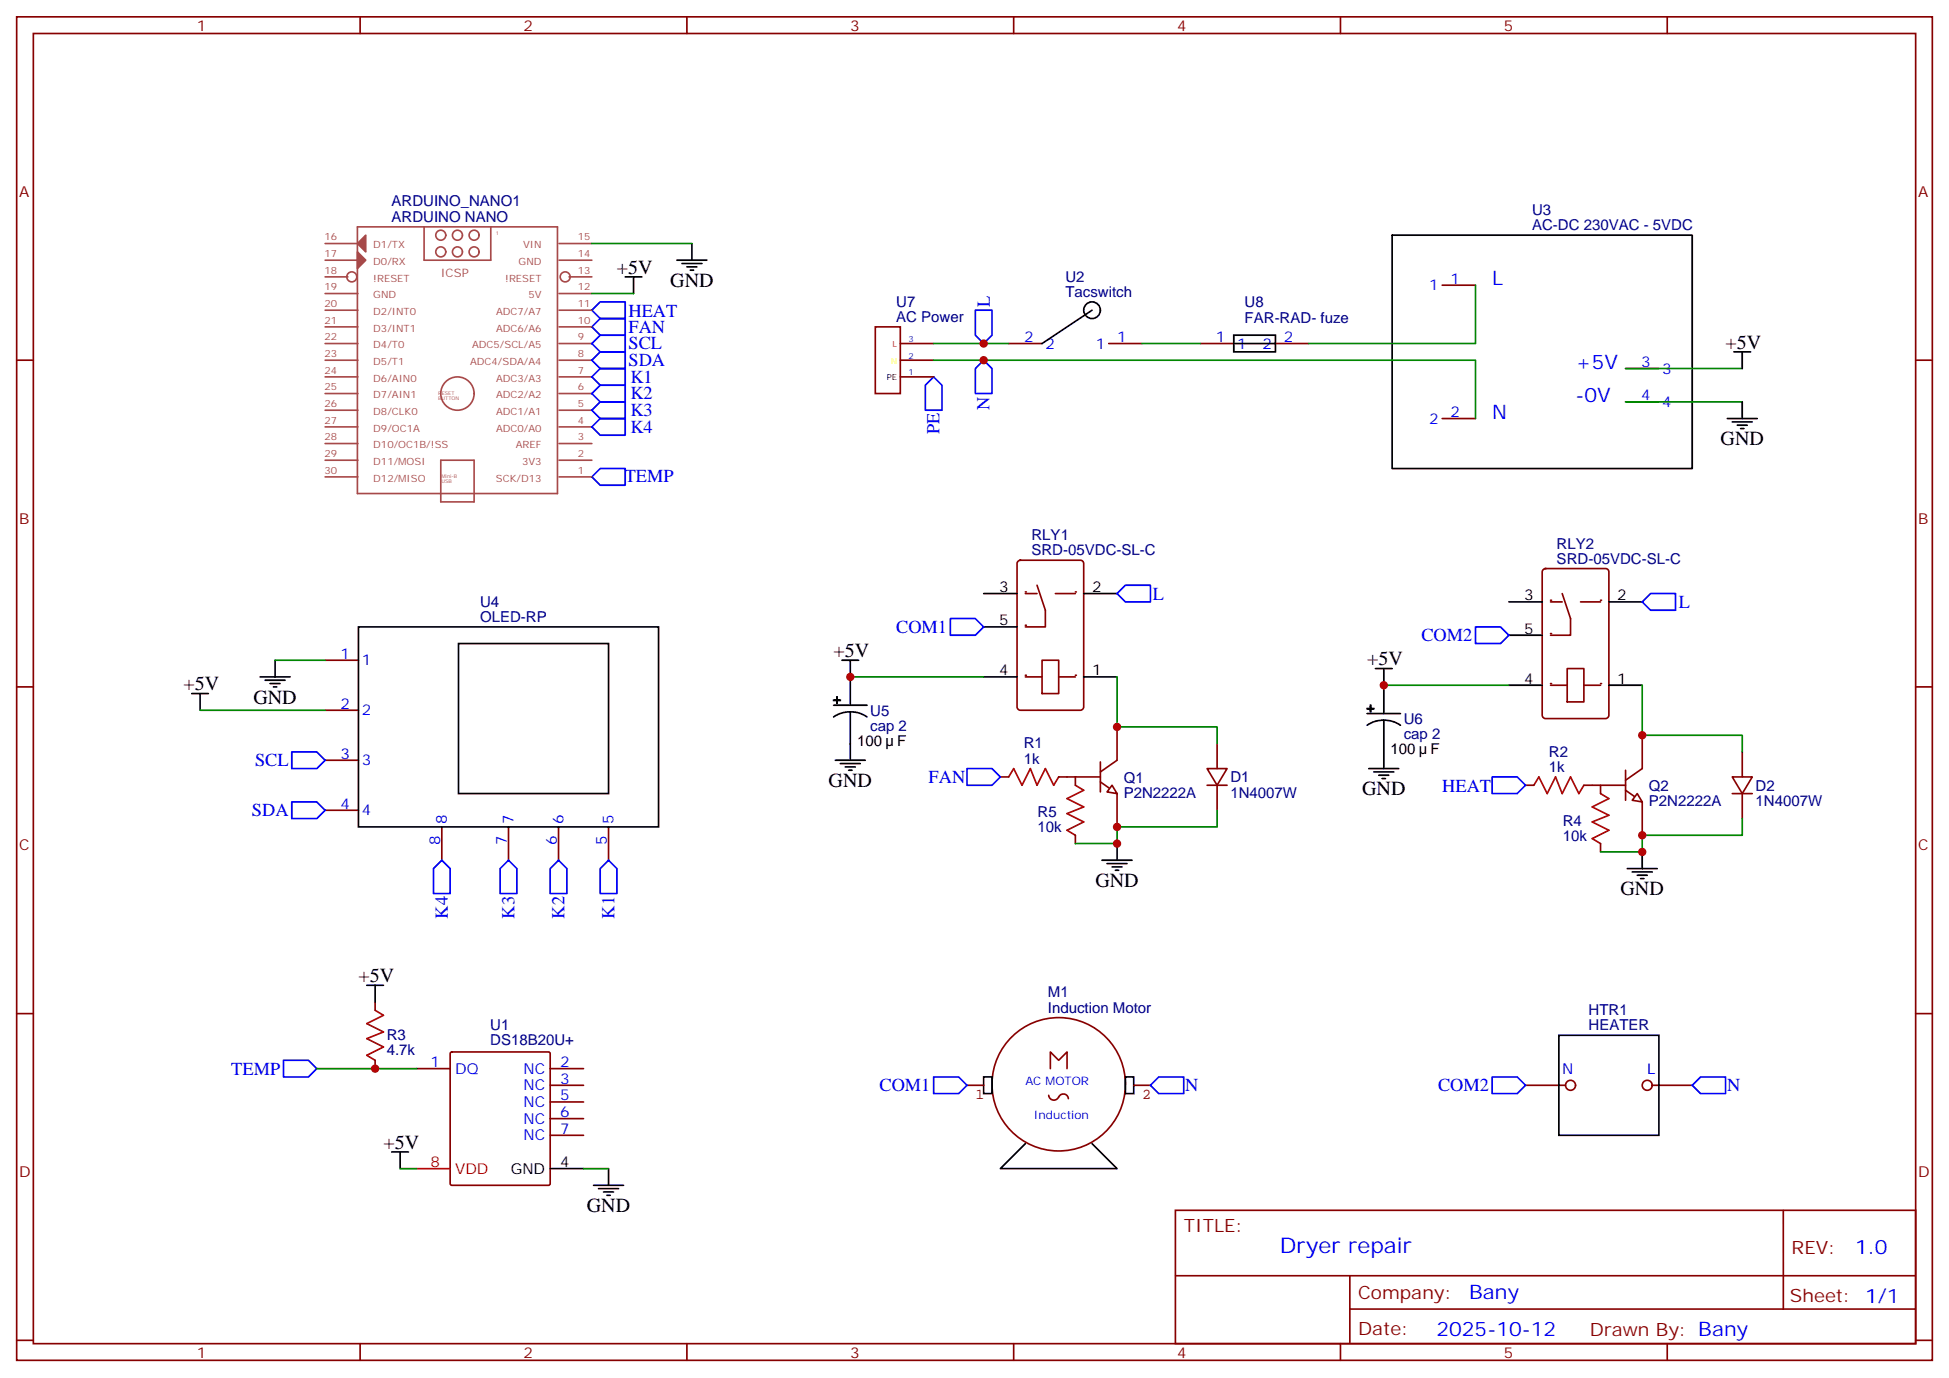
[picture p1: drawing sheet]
<svg xmlns="http://www.w3.org/2000/svg" width="412mm" height="292mm" viewBox="0 0 412 292" stroke-linecap="round" stroke-linejoin="round" font-family="sans-serif">
<g fill="none" stroke="#870000" stroke-width=".35">
<path d="M3.5 3.6h405.4v284.3h-405.4zM7.1 7.1h398.2v277.3h-398.2zM76.2 3.6v3.5M145.3 3.6v3.5M214.5 3.6v3.5M283.6 3.6v3.5M352.8 3.6v3.5M3.5 76.2h3.6M405.3 76.2h3.6M3.5 145.4h3.6M257.5 157.4v5.3M405.3 145.4h3.6"/>
<path d="M211.7 164.4h1.7M224 164.4h1.8M232.8 165.5l3.6 2.5M232.8 161.3v6.3M236.4 160.9l-3.6 2.5M255.4 162.7h4.2l-2.1 3.5zM255.4 166.2h4.2M257.5 166.2v5.3M322.8 166.2h1.8M335.1 166.2h1.8M3.5 214.5h3.6M405.3 214.5h3.6"/>
<path d="M88.2 226.2h7M95.3 222.8l.3-.2h20.5l.3 .2v27.7l-.2 .3-20.6 .1-.3-.2zM116.4 226.2h7.1M116.4 229.7h7.1M116.4 233.2h7.1M116.4 236.7h7.1M116.4 240.3h7.1M248.7 256.2h156.6v28.2h-156.6zM377.3 256.2v20.9M248.7 270h156.5M285.6 277.1h119.6M285.6 270v14.1"/>
<path d="M3.5 283.7h3.6M76.2 284.4v3.5M145.3 284.4v3.5M214.5 284.4v3.5M283.6 284.4v3.5M352.8 284.4v3.5M405.3 283.7h3.6"/>
</g>
<path d="M344.3 183.8h6.4M345.4 184.5h4.2M346.4 185.2h2.1M347.1 185.9h.7M347.5 180.3v3.5M116.4 247.3h7.1" fill="none" stroke="#000" stroke-width=".35"/>
<path d="M213.4 164.4l1.1-1.7 1.8 3.5 1.7-3.5 1.4 3.5 1.8-3.5 1.8 3.5 1-1.8M324.6 166.2l1-1.8 1.8 3.6 1.7-3.6 1.5 3.6 1.7-3.6 1.8 3.6 1-1.8" fill="none" stroke="#a10000" stroke-width=".35"/>
<path d="M88.2 247.3h7" fill="none" stroke="#f00" stroke-width=".35"/>
<path d="M235.3 166.2l1.1 1.8-2.2-.4z" fill="#fff" stroke="#870000" stroke-width=".35"/>
<path d="M236.4 153.8v7.1M225.8 164.4h7M236.4 168v7M344 167.3l3.5 2.4M344 163v6.4M347.5 162.7l-3.5 2.4" fill="none" stroke="#870000" stroke-width=".35"/>
<path d="M346.4 168l1.1 1.7-2.1-.3z" fill="#fff" stroke="#870000" stroke-width=".35"/>
<path d="M215.4 118.8l.5-.2h12.7a.71 .71 0 0 1 .7 .7v30.3a.76 .76 0 0 1-.7 .7h-12.7a.76 .76 0 0 1-.7-.7v-30.3zM220.5 139.7h3.5v7.1h-3.5zM217 143.3h3.5M224 143.3h3.5M347.5 155.6v7.1M336.9 166.2h7.1M347.5 169.7v7.1" fill="none" stroke="#870000" stroke-width=".35"/>
<path d="M208.1 125.6h7.1M208.1 132.7h7.1M229.3 125.6h7.1M208.1 143.3h7.1M229.3 143.3h7.1" fill="none" stroke="#000" stroke-width=".35"/>
<g fill="#870000">
<circle cx="217" cy="142.9" r=".18"/>
<circle cx="227.5" cy="142.9" r=".18"/>
</g>
<path d="M217 125.6h2.4M219.4 123.9l1.8 5.3v3.5h-4.2M223.3 125.6h4.2" fill="none" stroke="#870000" stroke-width=".35"/>
<g fill="#870000">
<circle cx="227.5" cy="125.3" r=".18"/>
<circle cx="217" cy="132.3" r=".18"/>
<circle cx="217" cy="125.3" r=".18"/>
</g>
<path d="M326.6 120.5l.4-.2h12.7a.71 .71 0 0 1 .7 .7v30.4a.76 .76 0 0 1-.7 .7h-12.7a.76 .76 0 0 1-.7-.7v-30.4zM328.1 145h3.5M331.6 141.5h3.5v7.1h-3.5zM335.1 145h3.6" fill="none" stroke="#870000" stroke-width=".35"/>
<path d="M319.3 127.4h7M319.3 134.4h7M340.4 127.4h7.1M319.3 145h7M340.4 145h7.1" fill="none" stroke="#000" stroke-width=".35"/>
<g fill="#870000">
<circle cx="328.1" cy="144.7" r=".18"/>
<circle cx="338.7" cy="144.7" r=".18"/>
</g>
<path d="M328.1 127.4h2.5M330.6 125.6l1.7 5.3v3.5h-4.2M334.4 127.4h4.3" fill="none" stroke="#870000" stroke-width=".35"/>
<g fill="#870000">
<circle cx="338.7" cy="127" r=".18"/>
<circle cx="328.1" cy="134.1" r=".18"/>
<circle cx="328.1" cy="127" r=".18"/>
</g>
<g fill="none" stroke="#870000" stroke-width=".35">
<path d="M305.2 60.4h7M344 78h7M305.2 88.6h7M344 85.1h7M68.8 139.7h7M68.8 150.3h7M368.7 159.1v5.3M68.8 160.9h7M68.8 171.5h7M93.5 175v7.1M107.6 175v7.1M118.2 175v7.1"/>
<path d="M128.8 175v7.1M227.5 164.4v1.8M227.5 176.8v1.7M338.7 166.2v1.8M338.7 178.5v1.8M366.5 164.4h4.3l-2.1 3.6zM366.5 168h4.3M368.7 168v5.2M79.4 212.1v1.7M79.4 224.4v1.8M322.8 229.7h8.5M349.6 229.7h8.5"/>
<circle cx="332.3" cy="229.7" r="1.06"/>
<circle cx="348.5" cy="229.7" r="1.06"/>
</g>
<g fill="none" stroke="#000" stroke-width=".35">
<path d="M132.3 58.6h3.5M134.1 58.6v3.5M143.2 55.1h6.4M144.3 55.8h4.2M145.3 56.5h2.2M146 57.2h.8M146.4 51.5v3.6M294.6 49.8h63.5v49.4h-63.5zM366.9 74.5h3.5M368.7 74.5v3.5M365.5 88.6h6.3M366.5 89.3h4.3"/>
<path d="M367.6 90h2.1M368.3 90.7h.7M368.7 85.1v3.5M58.2 139.7v3.6M75.8 132.7h63.5v42.3h-63.5zM97 136.2h31.8v31.8h-31.8zM178.2 139.7h3.5M179.9 139.7v9.6M40.6 146.8h3.5M42.3 146.8v3.5M55 143.3h6.4M56.1 144h4.2"/>
<path d="M57.1 144.7h2.2M57.9 145.4h.7M176.4 149.3h7M179.9 150.7l1.9 .2 1.6 .8M179.9 150.7l-1.8 .2-1.7 .8M179.9 150.7v6.7M291 141.5h3.6M292.8 141.5v3.5M236.4 178.5v3.6M233.2 182.1h6.3M234.2 182.8h4.3M235.3 183.5h2.1"/>
<path d="M236 184.2h.7M77.6 208.5h3.5M79.4 208.5v3.6M329.8 219.1h21.2v21.2h-21.2zM208.1 227.9h1.8v3.6h-1.8zM238.1 227.9h1.8v3.6h-1.8zM82.9 243.8h3.5M84.7 243.8v3.5M125.6 250.9h6.3M126.6 251.6h4.3M127.7 252.3h2.1M128.4 253h.7"/>
<path d="M128.8 247.3v3.6M217 242l-5.3 5.3h24.7l-5.3-5.3"/>
</g>
<g fill="none" stroke="#008700" stroke-width=".35">
<path d="M125.2 62.1h8.9M344 78h24.7M344 85.1h24.7M58.2 139.7h10.6M42.3 150.3h26.5M179.9 143.3h28.2M236.4 143.3v10.5h21.1v3.6M292.8 145h26.5M347.5 145v10.6h21.2v3.5M257.5 171.5v3.5h-21.1v3.5h-8.9M368.7 173.2v3.6h-21.2v3.5h-8.8M67 226.2h21.2"/>
<path d="M84.7 247.3h3.5M123.5 247.3h5.3"/>
</g>
<g fill="none" stroke="#00f" stroke-width=".35">
<path d="M127 63.9h5.3v3.5h-5.3l-1.8-1.7zM127 67.4h5.3v3.5h-5.3l-1.8-1.7zM127 70.9h5.3v3.6h-5.3l-1.8-1.8zM127 74.5h5.3v3.5h-5.3l-1.8-1.8zM127 78h5.3v3.5h-5.3l-1.8-1.7zM197.6 79.8l1.7 1.7v5.3h-3.5v-5.3zM206.4 65.7h3.5v5.2l-1.8 1.8-1.7-1.8zM208.1 76.2l1.8 1.8v5.3h-3.5v-5.3zM127 99.2h5.3v3.5h-5.3l-1.8-1.8zM127 81.5h5.3v3.6h-5.3l-1.8-1.8zM127 85.1h5.3v3.5h-5.3l-1.8-1.8zM127 88.6h5.3v3.5h-5.3l-1.8-1.8z"/>
<path d="M61.7 159.1h5.3l1.8 1.8-1.8 1.8h-5.3zM61.7 169.7h5.3l1.8 1.8-1.8 1.7h-5.3zM204.6 162.7h5.3l1.8 1.7-1.8 1.8h-5.3zM315.7 164.4h5.3l1.8 1.8-1.8 1.8h-5.3zM93.5 182.1l1.7 1.7v5.3h-3.5v-5.3zM107.6 182.1l1.8 1.7v5.3h-3.6v-5.3zM118.2 182.1l1.7 1.7v5.3h-3.5v-5.3zM127 183.8l1.8-1.7 1.7 1.7v5.3h-3.5zM60 224.4h5.3l1.7 1.8-1.7 1.7h-5.3zM197.6 227.9h5.2l1.8 1.8-1.8 1.8h-5.2zM245.2 227.9h5.3v3.6h-5.3l-1.8-1.8zM315.7 227.9h5.3l1.8 1.8-1.8 1.8h-5.3z"/>
<path d="M359.8 227.9h5.3v3.6h-5.3l-1.7-1.8z"/>
</g>
<g fill="none" stroke="#a64a4a" stroke-width=".35">
<path d="M68.8 55.1h6.9M68.8 58.6h4.8M68.8 51.5h6.9M75.6 48h42.4v56.5h-42.4zM89.7 48v7.1h14.1v-7.1M118.3 55.1h6.9M118.3 51.5h6.9M120.4 58.6h4.8M68.8 62.1h6.9M68.8 79.8h6.9M68.8 76.2h6.9M68.8 72.7h6.9"/>
<path d="M68.8 69.2h6.9M68.8 65.7h6.9M118.3 62.1h6.9M118.3 79.8h6.9M118.3 76.2h6.9M118.3 72.7h6.9M118.3 69.2h6.9M118.3 65.7h6.9M68.8 97.4h6.9M68.8 90.3h6.9M68.8 86.8h6.9M68.8 83.3h6.9"/>
<path d="M68.8 93.9h6.9M93.3 97.4h7v8.8h-7zM118.3 97.4h6.9M118.3 90.3h6.9M118.3 86.8h6.9M118.3 83.3h6.9M118.3 93.9h6.9M68.8 100.9h6.9M118.3 100.9h6.9"/>
<circle cx="74.4" cy="58.6" r="1.06"/>
<circle cx="93.3" cy="49.8" r="1.06"/>
<circle cx="93.3" cy="53.3" r="1.06"/>
<circle cx="96.8" cy="49.8" r="1.06"/>
<circle cx="96.8" cy="53.3" r="1.06"/>
<circle cx="100.3" cy="49.8" r="1.06"/>
<circle cx="100.3" cy="53.3" r="1.06"/>
<circle cx="119.6" cy="58.6" r="1.06"/>
<circle cx="96.8" cy="83.3" r="3.5"/>
</g>
<g fill="#a64a4a" stroke="#a64a4a" stroke-width=".35">
<path d="M77.4 49.8v3.5l-1.8-1.8z"/>
<path d="M75.6 53.3l1.8 1.8-1.8 1.7z"/>
</g>
<path d="M204.6 229.7h3.5M221.9 231.8a1.09 1.09 0 0 0 .9 1 1.09 1.09 0 0 0 1.2-.6 1.08 1.08 0 0 1 1.2-.7 1.08 1.08 0 0 1 .9 1M222.2 226.2v-3.6l1.8 1.8 1.8-1.8v3.6M238.1 229.7a14.1 14.1 0 0 0-20.5-12.8 14.1 14.1 0 0 0-1.8 24.1 14.1 14.1 0 0 0 22.2-9.6l.1-1.5M239.9 229.7h3.5" fill="none" stroke="#850000" stroke-width=".35"/>
<path d="M227.5 166.2l1.8 1.1-3.5 1.7 3.5 1.8-3.5 1.4 3.5 1.8-3.5 1.7 1.7 1.1M338.7 168l1.7 1-3.5 1.8 3.5 1.7-3.5 1.5 3.5 1.7-3.5 1.8 1.8 1M79.4 213.8l1.7 1.1-3.5 1.7 3.5 1.8-3.5 1.4 3.5 1.8-3.5 1.7 1.8 1.1" fill="none" stroke="#a10000" stroke-width=".35"/>
<path d="M176.4 148.2h1.4z" fill="#3b404a" stroke="#000" stroke-width=".35"/>
<path d="M177.1 147.5v1.4z" fill="#000" stroke="#000" stroke-width=".35"/>
<path d="M179.9 157.4v3.5M289.3 151h7M292.8 152.4l1.9 .3 1.6 .8M292.8 152.4l-1.8 .3-1.7 .8M292.8 145v6M292.8 152.4v6.7M176.7 160.9h6.4M177.8 161.6h4.2M178.9 162.3h2.1M179.6 163h.7" fill="none" stroke="#000" stroke-width=".35"/>
<path d="M289.3 150h1.4z" fill="#3b404a" stroke="#000" stroke-width=".35"/>
<path d="M290 149.3v1.4z" fill="#000" stroke="#000" stroke-width=".35"/>
<g fill="none" stroke="#000" stroke-width=".35">
<path d="M231.1 65.7l-10.6 7M261.1 70.9h8.8v3.6h-8.8zM261.1 72.7h8.8M292.8 159.1v3.6M289.6 162.7h6.4M290.7 163.4h4.2M291.7 164.1h2.2M292.5 164.8h.7"/>
<circle cx="231.1" cy="65.7" r="1.76"/>
</g>
<path d="M185.2 69.2h5.3v14.1h-5.3zM190.5 72.7h7.1M190.5 76.2h7.1M190.5 79.8h7.1M213.4 72.7h7.1M234.6 72.7h7.1M254 72.7h7.1M269.9 72.7h7" fill="none" stroke="#870000" stroke-width=".35"/>
<path d="M201.1 130.9h5.3l1.7 1.8-1.7 1.7h-5.3zM238.1 123.9h5.3v3.5h-5.3l-1.7-1.8zM312.2 132.7h5.3l1.8 1.7-1.8 1.8h-5.3zM349.2 125.6h5.3v3.6h-5.3l-1.7-1.8z" fill="none" stroke="#00f" stroke-width=".35"/>
<path d="M125.2 51.5h21.2M197.6 76.2h114.6v12.4M197.6 72.7h15.8M241.7 72.7h12.3M312.2 60.4v12.3h-35.3" fill="none" stroke="#008700" stroke-width=".35"/>
<g fill="#c00">
<circle cx="79.4" cy="226.2" r=".88"/>
<circle cx="347.5" cy="155.6" r=".88"/>
<circle cx="347.5" cy="176.8" r=".88"/>
<circle cx="236.4" cy="153.8" r=".88"/>
<circle cx="236.4" cy="175" r=".88"/>
<circle cx="236.4" cy="178.5" r=".88"/>
<circle cx="347.5" cy="180.3" r=".88"/>
<circle cx="179.9" cy="143.3" r=".88"/>
<circle cx="292.8" cy="145" r=".88"/>
<circle cx="208.1" cy="72.7" r=".88"/>
<circle cx="208.1" cy="76.2" r=".88"/>
</g>
<text font-size="4.6" fill="#00f" x="270.8" y="265.2">Dryer repair</text>
<g font-size="4.2">
<text x="130.5" y="57.9">+5V</text>
<text x="141.8" y="60.7">GND</text>
<text x="365.1" y="73.8">+5V</text>
<text x="364.1" y="94.2">GND</text>
<text x="176.4" y="139">+5V</text>
<text x="289.3" y="140.8">+5V</text>
<text x="38.8" y="146.1">+5V</text>
<text x="53.6" y="148.9">GND</text>
<text x="175.3" y="166.5">GND</text>
<text x="288.2" y="168.3">GND</text>
<text x="231.8" y="187.7">GND</text>
<text x="342.9" y="189.5">GND</text>
<text x="75.8" y="207.8">+5V</text>
<text x="81.1" y="243.1">+5V</text>
<text x="124.2" y="256.5">GND</text>
</g>
<g font-size="4.2" fill="#00f">
<text x="315.7" y="60.4">L</text>
<text x="333.4" y="78">+5V</text>
<text x="315.7" y="88.6">N</text>
<text x="333.4" y="85.1">-0V</text>
<text x="392.5" y="265.4">1.0</text>
<text x="310.9" y="275">Bany</text>
<text x="304" y="282.8">2025-10-12</text>
</g>
<g font-size="3.9" fill="#00f">
<text x="209.5" y="64.9" transform="rotate(-90 209.5 64.9)">L</text>
<text x="133" y="67">HEAT</text>
<text x="133" y="70.5">FAN</text>
<text x="133" y="74">SCL</text>
<text x="133" y="77.5">SDA</text>
<text x="133.4" y="81">K1</text>
<text x="133.4" y="84.5">K2</text>
<text x="133.4" y="88.1">K3</text>
<text x="209.3" y="86.7" transform="rotate(-90 209.3 86.7)">N</text>
<text x="133.4" y="91.6">K4</text>
<text x="198.8" y="91.9" transform="rotate(-90 198.8 91.9)">PE</text>
<text x="132.2" y="102.1">TEMP</text>
<text x="244" y="126.9">L</text>
<text x="355.2" y="128.6">L</text>
<text x="189.6" y="133.9">COM1</text>
<text x="300.8" y="135.7">COM2</text>
<text x="54" y="162.2">SCL</text>
<text x="196.5" y="165.8">FAN</text>
<text x="305.2" y="167.6">HEAT</text>
<text x="53.3" y="172.7">SDA</text>
<text x="94.7" y="194.4" transform="rotate(-90 94.7 194.4)">K4</text>
<text x="108.8" y="194.4" transform="rotate(-90 108.8 194.4)">K3</text>
<text x="119.4" y="194.4" transform="rotate(-90 119.4 194.4)">K2</text>
<text x="130" y="194.4" transform="rotate(-90 130 194.4)">K1</text>
<text x="48.9" y="227.4">TEMP</text>
<text x="186.1" y="230.9">COM1</text>
<text x="250.8" y="231">N</text>
<text x="304.3" y="230.9">COM2</text>
<text x="365.4" y="231">N</text>
</g>
<g font-size="3.9" fill="#800">
<text x="250.5" y="260.7">TITLE:</text>
<text x="379.1" y="265.4">REV:</text>
<text x="287.4" y="274.9">Company:</text>
<text x="378.7" y="275.6">Sheet: 1/1</text>
<text x="287.4" y="282.6">Date:</text>
<text x="336.4" y="282.7">Drawn By: Bany</text>
</g>
<g font-size="3.2" fill="#800">
<text x="41.6" y="6.6">1</text>
<text x="110.8" y="6.6">2</text>
<text x="179.9" y="6.6">3</text>
<text x="249.1" y="6.6">4</text>
<text x="318.2" y="6.6">5</text>
<text x="4.1" y="41.7">A</text>
<text x="405.9" y="41.7">A</text>
<text x="4.1" y="110.8">B</text>
<text x="405.9" y="110.8">B</text>
<text x="4.1" y="180">C</text>
<text x="405.9" y="180">C</text>
<text x="4.1" y="249.1">D</text>
<text x="405.9" y="249.1">D</text>
<text x="41.6" y="287.4">1</text>
<text x="110.8" y="287.4">2</text>
<text x="179.9" y="287.4">3</text>
<text x="249.1" y="287.4">4</text>
<text x="318.2" y="287.4">5</text>
</g>
<g font-size="3.2" fill="#000080">
<text x="82.8" y="47">ARDUINO NANO</text>
<text x="82.8" y="43.6">ARDUINO_NANO1</text>
<text x="324.2" y="45.6">U3</text>
<text x="324.2" y="48.7">AC-DC 230VAC - 5VDC</text>
<text x="225.4" y="59.6">U2</text>
<text x="189.6" y="64.9">U7</text>
<text x="225.4" y="62.8">Tacswitch</text>
<text x="263.4" y="65">U8</text>
<text x="189.6" y="68.1">AC Power</text>
<text x="263.4" y="68.3">FAR-RAD- fuze</text>
<text x="218.3" y="117.5">SRD-05VDC-SL-C</text>
<text x="218.3" y="114.3">RLY1</text>
<text x="329.4" y="119.3">SRD-05VDC-SL-C</text>
<text x="329.4" y="116.1">RLY2</text>
<text x="101.6" y="131.6">OLED-RP</text>
<text x="101.6" y="128.5">U4</text>
<text x="184.1" y="154.7">cap 2</text>
<text x="184.1" y="151.5">U5</text>
<text x="297" y="153.2">U6</text>
<text x="216.6" y="161.6">1k</text>
<text x="216.6" y="158.4">R1</text>
<text x="297" y="156.4">cap 2</text>
<text x="327.7" y="160.2">R2</text>
<text x="237.8" y="165.7">Q1</text>
<text x="260.3" y="165.6">D1</text>
<text x="327.7" y="163.4">1k</text>
<text x="348.9" y="167.4">Q2</text>
<text x="371.5" y="167.3">D2</text>
<text x="219.5" y="173">R5</text>
<text x="237.8" y="168.8">P2N2222A</text>
<text x="260.3" y="168.8">1N4007W</text>
<text x="348.9" y="170.6">P2N2222A</text>
<text x="371.5" y="170.6">1N4007W</text>
<text x="219.5" y="176.1">10k</text>
<text x="330.7" y="177.9">10k</text>
<text x="330.7" y="174.7">R4</text>
<text x="221.7" y="214.3">Induction Motor</text>
<text x="221.7" y="211.1">M1</text>
<text x="336.1" y="214.8">HTR1</text>
<text x="81.8" y="220.2">R3</text>
<text x="103.7" y="221.1">DS18B20U+</text>
<text x="103.7" y="217.9">U1</text>
<text x="336.1" y="218.1">HEATER</text>
<text x="81.8" y="223.3">4.7k</text>
</g>
<g font-size="3.2" fill="#00f">
<text x="302.4" y="61.4">1</text>
<text x="306.9" y="60">1</text>
<text x="216.7" y="72.4">2</text>
<text x="221.2" y="73.8">2</text>
<text x="231.9" y="73.8">1</text>
<text x="236.4" y="72.4">1</text>
<text x="257.3" y="72.4">1</text>
<text x="261.8" y="73.8">1</text>
<text x="267.2" y="73.8">2</text>
<text x="271.6" y="72.4">2</text>
<text x="347.2" y="77.6">3</text>
<text x="351.7" y="79.1">3</text>
<text x="302.4" y="89.6">2</text>
<text x="306.9" y="88.2">2</text>
<text x="347.2" y="84.7">4</text>
<text x="351.7" y="86.1">4</text>
<text x="72.1" y="139.4">1</text>
<text x="76.6" y="140.8">1</text>
<text x="72.1" y="150">2</text>
<text x="76.6" y="151.4">2</text>
<text x="72.1" y="160.5">3</text>
<text x="76.6" y="162">3</text>
<text x="72.1" y="171.1">4</text>
<text x="76.6" y="172.5">4</text>
<text x="93.1" y="178.8" transform="rotate(-90 93.1 178.8)">8</text>
<text x="94.5" y="174.3" transform="rotate(-90 94.5 174.3)">8</text>
<text x="107.2" y="178.8" transform="rotate(-90 107.2 178.8)">7</text>
<text x="108.7" y="174.3" transform="rotate(-90 108.7 174.3)">7</text>
<text x="117.8" y="178.8" transform="rotate(-90 117.8 178.8)">6</text>
<text x="119.2" y="174.3" transform="rotate(-90 119.2 174.3)">6</text>
<text x="128.4" y="178.8" transform="rotate(-90 128.4 178.8)">5</text>
<text x="129.8" y="174.3" transform="rotate(-90 129.8 174.3)">5</text>
<text x="91.1" y="225.8">1</text>
<text x="96.3" y="227.2">DQ</text>
<text x="110.8" y="227.2">NC</text>
<text x="118.5" y="225.8">2</text>
<text x="330.6" y="227.2">N</text>
<text x="348.5" y="227.2">L</text>
<text x="110.8" y="230.8">NC</text>
<text x="118.5" y="229.3">3</text>
<text x="118.5" y="232.9">5</text>
<text x="110.8" y="234.3">NC</text>
<text x="110.8" y="237.8">NC</text>
<text x="118.5" y="236.4">6</text>
<text x="118.5" y="239.9">7</text>
<text x="110.8" y="241.3">NC</text>
</g>
<g font-size="3.2">
<text x="211.4" y="125.3">3</text>
<text x="231.1" y="125.3">2</text>
<text x="322.5" y="127">3</text>
<text x="342.2" y="127">2</text>
<text x="211.4" y="132.3">5</text>
<text x="322.5" y="134.1">5</text>
<text x="211.4" y="142.9">4</text>
<text x="231.1" y="142.9">1</text>
<text x="322.5" y="144.7">4</text>
<text x="342.2" y="144.7">1</text>
<text x="181.4" y="157.8">100</text>
<text x="189.8" y="157.8">F</text>
<text x="294.2" y="159.6">100</text>
<text x="302.7" y="159.6">F</text>
<text x="108.1" y="248.4">GND</text>
<text x="118.5" y="247">4</text>
</g>
<g font-size="3.2" fill="#840000">
<text x="206.4" y="232.7">1</text>
<text x="241.7" y="232.7">2</text>
</g>
<g font-size="3.2" fill="#f00">
<text x="91.1" y="247">8</text>
<text x="96.3" y="248.4">VDD</text>
</g>
<text font-size="2.5" fill="#a54b4b" x="93.3" y="58.6">ICSP</text>
<g font-size="2.5" fill="#00f">
<text x="217" y="229.7">AC MOTOR</text>
<text x="218.7" y="236.7">Induction</text>
</g>
<g font-size="2.1" fill="#a54b4b">
<text x="68.7" y="50.8">16</text>
<text x="79" y="52.6">D1/TX</text>
<text x="110.7" y="52.6">VIN</text>
<text x="122.2" y="50.8">15</text>
<text x="68.7" y="57.9">18</text>
<text x="68.7" y="54.4">17</text>
<text x="79" y="59.6">!RESET</text>
<text x="79" y="56.1">D0/RX</text>
<text x="106.9" y="59.6">!RESET</text>
<text x="109.7" y="56.1">GND</text>
<text x="122.2" y="57.9">13</text>
<text x="122.2" y="54.4">14</text>
<text x="68.7" y="65">20</text>
<text x="68.7" y="61.4">19</text>
<text x="79" y="63.2">GND</text>
<text x="111.8" y="63.2">5V</text>
<text x="122.2" y="61.4">12</text>
<text x="122.2" y="65">11</text>
<text x="68.7" y="68.5">21</text>
<text x="79" y="66.7">D2/INT0</text>
<text x="79" y="70.2">D3/INT1</text>
<text x="105" y="70.2">ADC6/A6</text>
<text x="105" y="66.7">ADC7/A7</text>
<text x="122.2" y="68.5">10</text>
<text x="68.7" y="72">22</text>
<text x="68.7" y="75.5">23</text>
<text x="79" y="73.7">D4/T0</text>
<text x="79" y="77.3">D5/T1</text>
<text x="99.5" y="77.3">ADC4/SDA/A4</text>
<text x="99.9" y="73.7">ADC5/SCL/A5</text>
<text x="122.2" y="75.5">8</text>
<text x="122.2" y="72">9</text>
<text x="68.7" y="79.1">24</text>
<text x="68.7" y="82.6">25</text>
<text x="79" y="80.8">D6/AIN0</text>
<text x="105" y="80.8">ADC3/A3</text>
<text x="122.2" y="82.6">6</text>
<text x="122.2" y="79.1">7</text>
<text x="68.7" y="86.1">26</text>
<text x="68.7" y="89.7">27</text>
<text x="79" y="84.3">D7/AIN1</text>
<text x="79" y="87.9">D8/CLK0</text>
<text x="105" y="87.9">ADC1/A1</text>
<text x="105" y="84.3">ADC2/A2</text>
<text x="122.2" y="89.7">4</text>
<text x="122.2" y="86.1">5</text>
<text x="68.7" y="93.2">28</text>
<text x="79" y="91.4">D9/OC1A</text>
<text x="79" y="94.9">D10/OC1B/!SS</text>
<text x="105" y="91.4">ADC0/A0</text>
<text x="109.1" y="94.9">AREF</text>
<text x="122.2" y="93.2">3</text>
<text x="68.7" y="96.7">29</text>
<text x="68.7" y="100.2">30</text>
<text x="79" y="98.4">D11/MOSI</text>
<text x="79" y="102">D12/MISO</text>
<text x="104.9" y="102">SCK/D13</text>
<text x="110.5" y="98.4">3V3</text>
<text x="122.2" y="96.7">2</text>
<text x="122.2" y="100.2">1</text>
</g>
<text font-size="1.8" fill="#ff0" x="188.5" y="76.9">N</text>
<text font-size="1.8" fill="#f00" x="188.8" y="73.4">L</text>
<g font-size="1.8" fill="#00f">
<text x="192.3" y="72.4">3</text>
<text x="192.3" y="75.9">2</text>
<text x="192.3" y="79.4">1</text>
</g>
<text font-size="1.8" x="187.6" y="80.5">PE</text>
<g font-size="1.1" fill="#a54b4b">
<text x="104.9" y="49.8">1</text>
<text x="92.7" y="83.6">RESET</text>
<text x="92.7" y="84.6">BUTTON</text>
<text x="93.4" y="101.2">Mini-B</text>
<text x="93.4" y="102.2">USB</text>
</g>
</svg>
